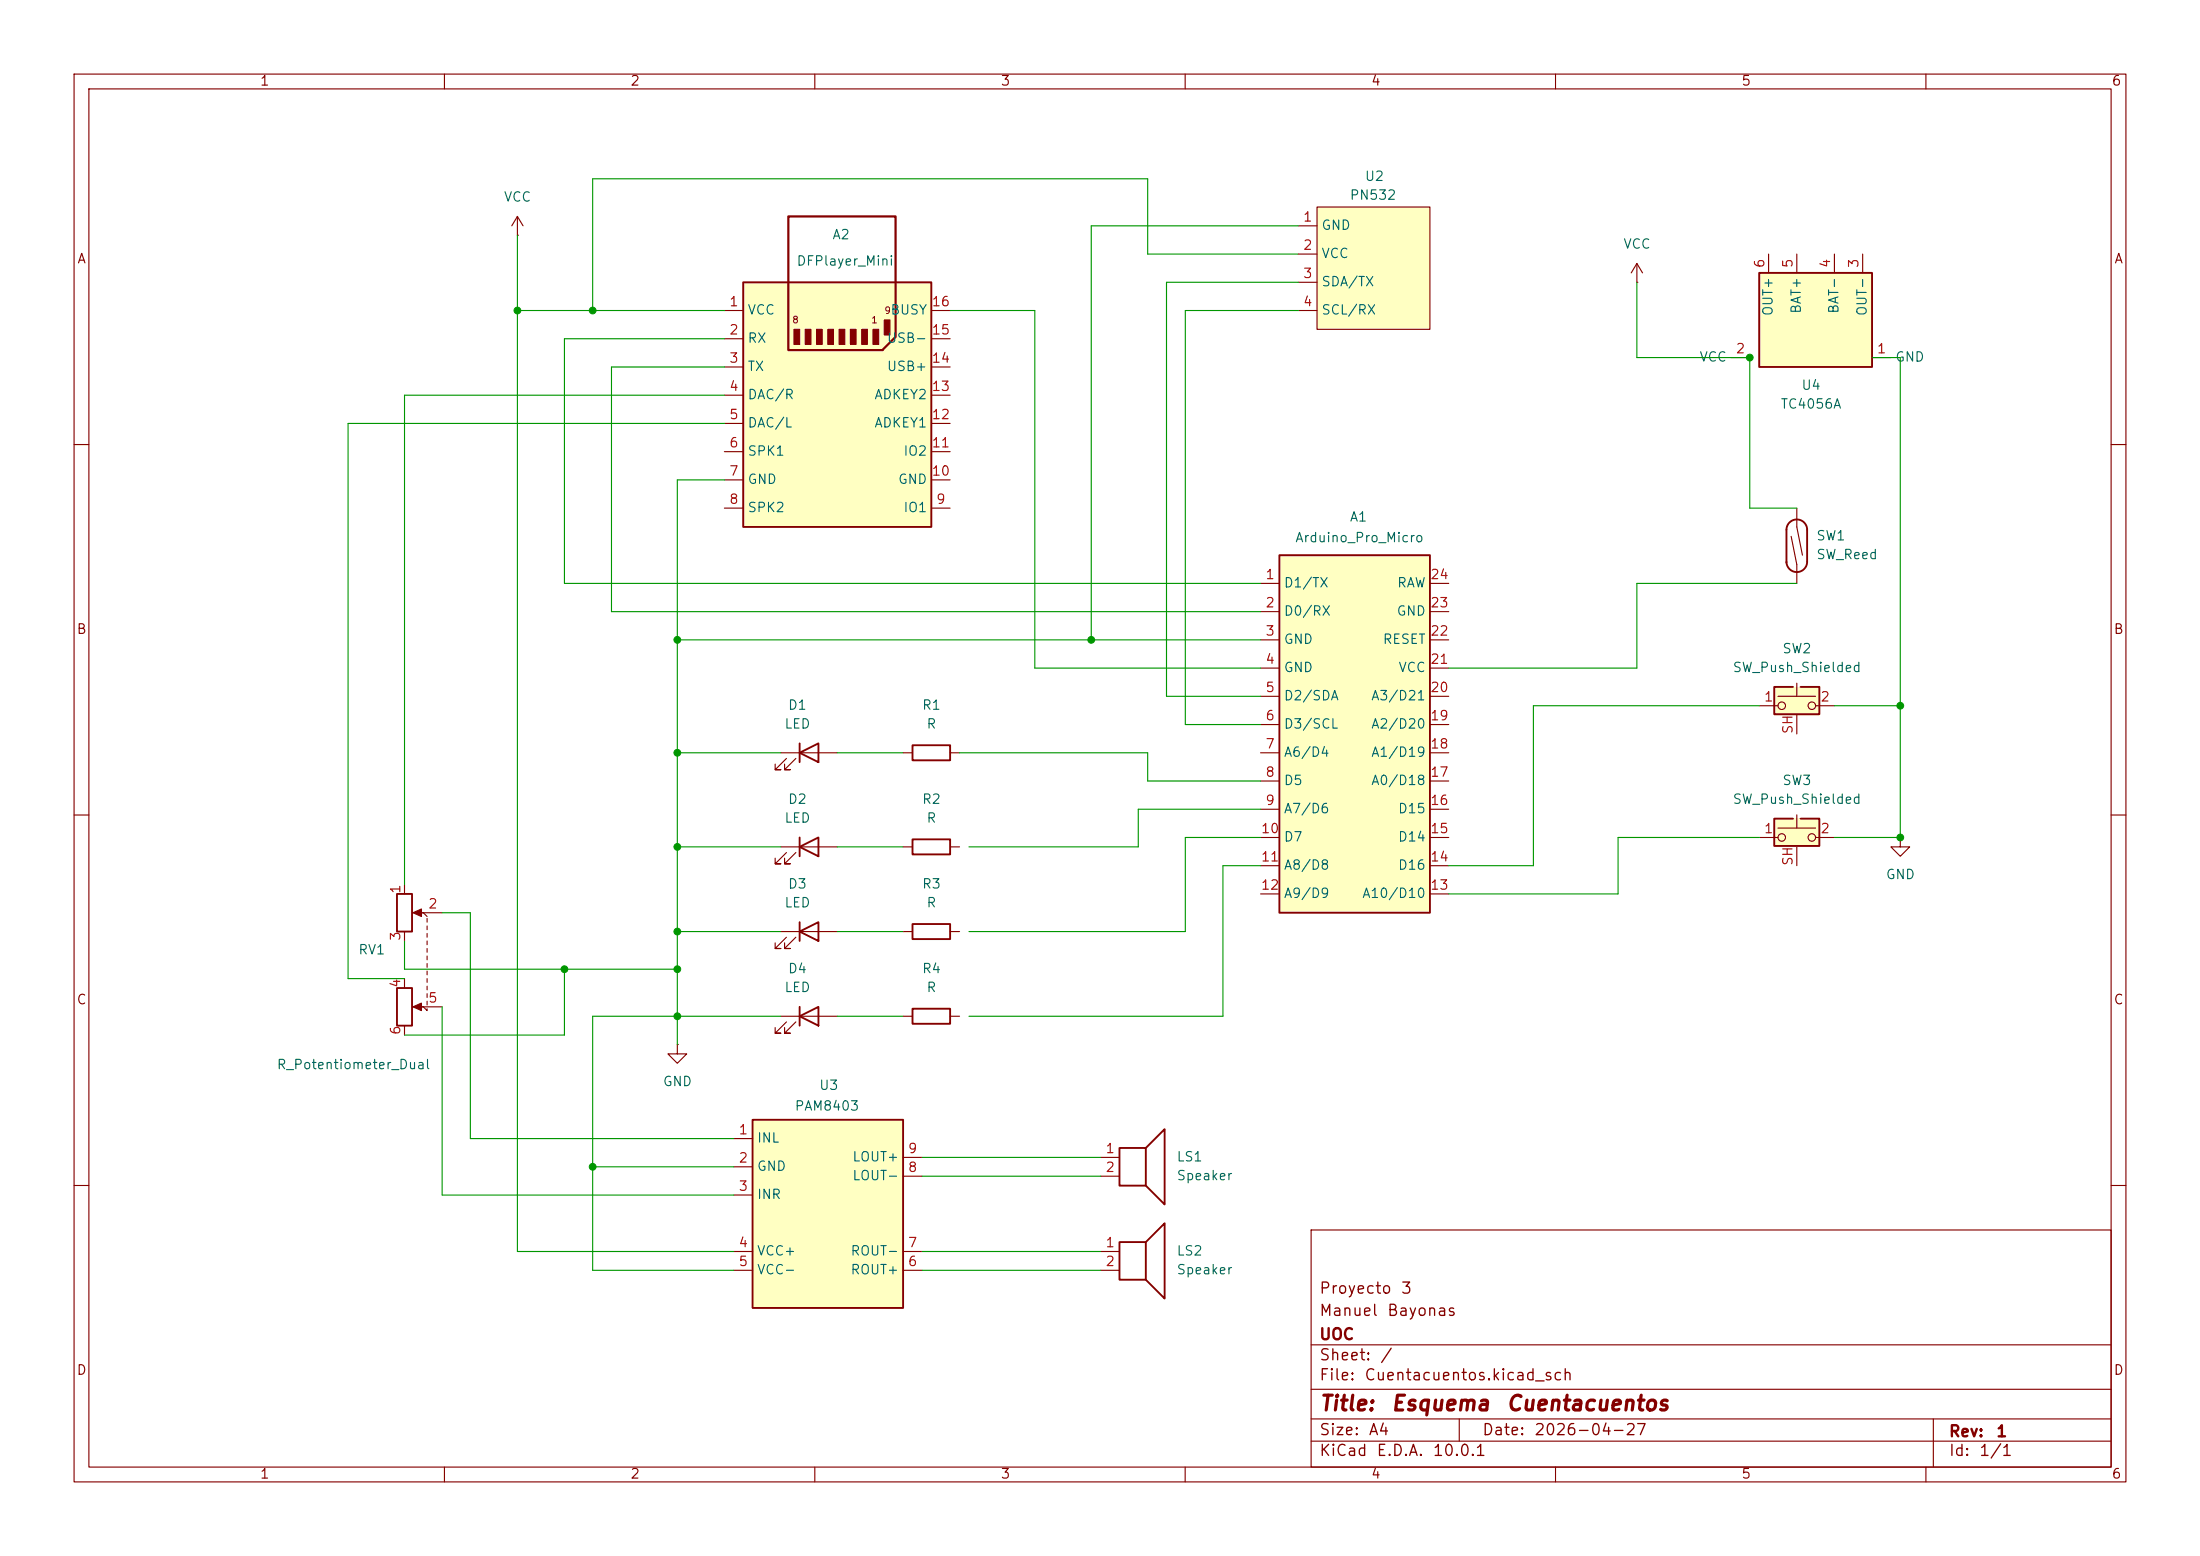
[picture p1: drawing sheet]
<svg xmlns="http://www.w3.org/2000/svg" width="297mm" height="210mm" viewBox="0 0 297 210" stroke-linecap="round" stroke-linejoin="round" font-family="sans-serif">
<g fill="none" stroke="#840000" stroke-width=".15">
<path d="M10 10h277v190h-277zM12 12h273v186h-273zM60 10v2M110 10v2M160 10v2M210 10v2M260 10v2M10 60h2M285 60h2M10 110h2M54.6 119.4v1.3M105.4 101.6h7.6"/>
<path d="M105.4 114.3h7.6M106.2 102.4l-1.6 1.5h.8h-.8v-.8M106.2 115.1l-1.6 1.5h.8h-.8v-.8M107.4 102.4l-1.5 1.5h.8h-.8v-.8M107.4 115.1l-1.5 1.5h.8h-.8v-.8M121.9 114.3h1.3M128.3 114.3h1.2M285 110h2M54.6 125.7v1.3M54.6 132.1v1.3M54.6 138.4v1.3M56.1 123.2h3.6"/>
<path d="M56.1 135.9h3.6M57.1 135.9l.6 .5v-.3M57.1 123.2l.6 .5M57.7 124v.5M57.7 125v.5M57.7 126v.5M57.7 127v.5M57.7 128v.5M57.7 129v.5M57.7 130v.6M57.7 131.1v.5M57.7 132.1v.5"/>
<path d="M57.7 133.1v.5M57.7 134.1v.5M57.7 135.1v.5M105.4 137.2h7.6M105.4 125.7h7.6M106.2 137.9l-1.6 1.5h.8h-.8v-.7M106.2 126.5l-1.6 1.5h.8h-.8v-.7M107.4 137.9l-1.5 1.5h.8h-.8v-.7M107.4 126.5l-1.5 1.5h.8h-.8v-.7M121.9 125.7h1.3M128.3 125.7h1.2M148.6 156.2h2.5"/>
<path d="M148.6 158.8h2.5M10 160h2M148.6 168.9h2.5M148.6 171.5h2.5M177 166h108v32h-108zM285 160h2M60 198v2M110 198v2M160 198v2M177 194.5h108M177 191.5h108M177 187.5h108"/>
<path d="M177 181.5h108M197 191.5v3M210 198v2M260 198v2M261 191.5v6.5"/>
</g>
<g fill="none" stroke="#840000" stroke-width=".25">
<path d="M107.9 101.6l2.6-1.3v2.6zM107.9 114.3l2.6-1.3v2.6zM107.9 100.3v2.6M107.9 113v2.6M123.2 113.3h5.1v2h-5.1zM53.6 120.7h2v5h-2zM53.6 133.4h2v5h-2zM107.9 137.2l2.6-1.3v2.5zM107.9 125.7l2.6-1.2v2.5zM107.9 124.5v2.5M107.9 135.9v2.5M123.2 124.7h5.1v2h-5.1z"/>
<path d="M151.1 154.9h3.6v5.1h-3.6zM154.7 154.9l2.5-2.5v10.2l-2.5-2.6M151.1 167.6h3.6v5.1h-3.6zM154.7 167.6l2.5-2.5v10.2l-2.5-2.6"/>
</g>
<g fill="#840000" stroke="#840000" stroke-width=".15">
<path d="M55.8 123.2l1.1-.5v1z"/>
<path d="M55.8 135.9l1.1-.5v1z"/>
</g>
<path d="M101.6 151.1h20.3v25.4h-20.3z" fill="#ffffc2"/>
<path d="M123.2 100.6h5.1v2h-5.1zM123.2 136.1h5.1v2.1h-5.1zM101.6 151.1h20.3v25.4h-20.3z" fill="none" stroke="#840000" stroke-width=".25"/>
<g fill="none" stroke="#840000" stroke-width=".15">
<path d="M121.9 101.6h1.3M128.3 101.6h1.2M121.9 137.2h1.3M128.3 137.2h1.2M91.4 141v1.2h1.3l-1.3 1.3-1.2-1.3h1.2M91.4 141h.1M99.1 153.7h2.5M99.1 157.5h2.5M121.9 158.8h2.6M121.9 156.2h2.6M99.1 161.3h2.5M99.1 168.9h2.5"/>
<path d="M99.1 171.5h2.5M121.9 168.9h2.6M121.9 171.5h2.6"/>
</g>
<path d="M172.7 74.9h20.3v48.3h-20.3z" fill="#ffffc2"/>
<path d="M172.7 74.9h20.3v48.3h-20.3z" fill="none" stroke="#840000" stroke-width=".25"/>
<g fill="none" stroke="#840000" stroke-width=".15">
<path d="M170.2 78.7h2.5M193 78.7h2.6M170.2 82.6h2.5M170.2 86.4h2.5M170.2 90.2h2.5M170.2 94h2.5M170.2 97.8h2.5M193 82.6h2.6M193 86.4h2.6M193 90.2h2.6M193 94h2.6M193 97.8h2.6"/>
<path d="M170.2 101.6h2.5M170.2 105.4h2.5M170.2 109.2h2.5M170.2 113h2.5M170.2 116.8h2.5M193 101.6h2.6M193 105.4h2.6M193 109.2h2.6M193 113h2.6M193 116.8h2.6M170.2 120.7h2.5M193 120.7h2.6"/>
</g>
<path d="M177.8 27.9h15.2v16.6h-15.2z" fill="#ffffc2"/>
<path d="M175.3 30.5h2.5M175.3 34.3h2.5M175.3 38.1h2.5M177.8 27.9h15.2v16.6h-15.2zM175.3 41.9h2.5" fill="none" stroke="#840000" stroke-width=".15"/>
<path d="M237.5 36.8h15.2v12.7h-15.2z" fill="#ffffc2"/>
<path d="M237.5 36.8h15.2v12.7h-15.2z" fill="none" stroke="#840000" stroke-width=".25"/>
<path d="M238.8 34.3v2.5M242.6 34.3v2.5M247.6 34.3v2.5M251.5 34.3v2.5M233.7 48.3h2.5M252.7 48.3h2.6" fill="none" stroke="#840000" stroke-width=".15"/>
<path d="M100.3 38.1h25.4v33h-25.4z" fill="#ffffc2"/>
<g fill="#840000" stroke="#840000" stroke-width=".15">
<path d="M107.2 44.5h.7v2h-.7z"/>
<path d="M108.7 44.5h.8v2h-.8z"/>
<path d="M110.2 44.5h.8v2h-.8z"/>
<path d="M111.8 44.5h.7v2h-.7z"/>
<path d="M113.3 44.5h.7v2h-.7z"/>
<path d="M114.8 44.5h.8v2h-.8z"/>
<path d="M116.3 44.5h.8v2h-.8z"/>
<path d="M117.9 44.5h.7v2h-.7z"/>
<path d="M119.4 43.2h.7v2h-.7z"/>
</g>
<path d="M100.3 38.1h25.4v33h-25.4z" fill="none" stroke="#840000" stroke-width=".25"/>
<path d="M106.4 29.2h14.5v16.3l-1.8 1.7h-12.7z" fill="none" stroke="#840000" stroke-width=".3"/>
<g fill="none" stroke="#840000" stroke-width=".15">
<path d="M69.8 31.8h.1M69.8 29.2l-.7 1.3M69.8 29.2l.8 1.3M69.8 29.2v2.6M97.8 41.9h2.5M97.8 45.7h2.5M97.8 49.5h2.5M97.8 53.3h2.5M97.8 57.2h2.5M125.7 41.9h2.6M125.7 45.7h2.6M125.7 49.5h2.6"/>
<path d="M125.7 53.3h2.6M125.7 57.2h2.6M97.8 61h2.5M97.8 64.8h2.5M97.8 68.6h2.5M125.7 61h2.6M125.7 64.8h2.6M125.7 68.6h2.6"/>
</g>
<path d="M239.5 110.5h6.1v3.8h-6.1z" fill="#ffffc2"/>
<g fill="none" stroke="#840000" stroke-width=".15">
<path d="M237.5 113h2.5M240 111.8h5.1M242.6 110v1.8M242.6 114.3v2.5M245.1 113h2.5"/>
<circle cx="240.5" cy="113" r=".51"/>
<circle cx="244.6" cy="113" r=".51"/>
</g>
<path d="M242.1 110.5h-2.6v3.7h6.1v-3.7h-2.5" fill="none" stroke="#840000" stroke-width=".25"/>
<path d="M239.5 92.7h6.1v3.8h-6.1z" fill="#ffffc2"/>
<g fill="none" stroke="#840000" stroke-width=".15">
<path d="M221 38.1h.1M221 35.6l-.8 1.2M221 35.6l.7 1.2M221 35.6v2.5M241.8 72.4l.8 3.8v2.5M242.6 68.6v2.5l.7 3.8M237.5 95.3h2.5M240 94h5.1M242.6 92.2v1.8M242.6 96.5v2.6M245.1 95.3h2.5M256.5 113v1.3h1.3l-1.3 1.3-1.2-1.3h1.2"/>
<path d="M256.5 113h.1"/>
<circle cx="240.5" cy="95.3" r=".51"/>
<circle cx="244.6" cy="95.3" r=".51"/>
</g>
<path d="M241.2 75.8a1.4 1.4 0 0 0 1.4 1.4 1.4 1.4 0 0 0 1.4-1.4v-4.3a1.4 1.4 0 0 0-1.4-1.4 1.4 1.4 0 0 0-1.4 1.4v4.4M242.1 92.7h-2.6v3.7h6.1v-3.7h-2.5" fill="none" stroke="#840000" stroke-width=".25"/>
<g fill="none" stroke="#009600" stroke-width=".15">
<path d="M69.8 31.8v137.1h29.3M175.3 34.3h-20.4v-10.2h-74.9v17.8M175.3 38.1h-17.8v55.9h12.7M175.3 30.5h-28v55.9M221 38.1v10.2h15.2v20.3h6.4M69.8 41.9h28M97.8 57.2h-50.8v74.9h7.6M97.8 45.7h-21.6v33h94M97.8 53.3h-43.2v66.1M97.8 49.5h-15.3v33.1h87.7M128.3 41.9h11.4v48.3h30.5M175.3 41.9h-15.3v55.9h10.2"/>
<path d="M252.7 48.3h3.8v64.7h-8.9M97.8 64.8h-6.4v76.2M242.6 78.7h-21.6v11.5h-25.4M91.4 86.4h78.8M237.5 95.3h-30.5v21.5h-11.4M247.6 95.3h8.9M91.4 114.3h14M91.4 101.6h14M113 114.3h8.9M113 101.6h8.9M129.5 101.6h25.4v3.8h15.3M170.2 109.2h-16.5v5.1h-22.9"/>
<path d="M170.2 113h-10.2v12.7h-29.2M170.2 116.8h-5.1v20.4h-34.3M237.5 113h-19.1v7.7h-22.8M54.6 127v3.8h36.8M59.7 135.9v25.4h39.4M59.7 123.2h3.8v30.5h35.6M76.2 130.8v8.9h-21.6M91.4 125.7h14M105.4 137.2h-25.4v34.3h19.1M113 125.7h8.9M113 137.2h8.9M80 157.5h19.1"/>
<path d="M124.5 156.2h24.1M124.5 158.8h24.1M124.5 168.9h24.1M124.5 171.5h24.1"/>
</g>
<g fill="#009600" stroke="#009600" stroke-width=".14">
<circle cx="80" cy="157.5" r=".46"/>
<circle cx="91.4" cy="101.6" r=".46"/>
<circle cx="91.4" cy="114.3" r=".46"/>
<circle cx="91.4" cy="86.4" r=".46"/>
<circle cx="147.3" cy="86.4" r=".46"/>
<circle cx="76.2" cy="130.8" r=".46"/>
<circle cx="91.4" cy="130.8" r=".46"/>
<circle cx="91.4" cy="125.7" r=".46"/>
<circle cx="91.4" cy="137.2" r=".46"/>
<circle cx="69.8" cy="41.9" r=".46"/>
<circle cx="80" cy="41.9" r=".46"/>
<circle cx="256.5" cy="95.3" r=".46"/>
<circle cx="256.5" cy="113" r=".46"/>
<circle cx="236.2" cy="48.3" r=".46"/>
</g>
<g font-size="2" fill="#840000">
<text x="178" y="190.9">Title:</text>
<text x="187.7" y="190.9">Esquema</text>
<text x="203.2" y="190.9">Cuentacuentos</text>
</g>
<g font-size="1.5" fill="#840000">
<text x="178" y="178">Manuel</text>
<text x="178" y="175">Proyecto</text>
<text x="187.2" y="178">Bayonas</text>
<text x="189" y="175">3</text>
<text x="178" y="184">Sheet:</text>
<text x="178" y="181.2">UOC</text>
<text x="186.2" y="184">/</text>
<text x="178" y="186.7">File:</text>
<text x="184.1" y="186.7">Cuentacuentos.kicad_sch</text>
<text x="178" y="196.9">KiCad</text>
<text x="178" y="194.1">Size:</text>
<text x="184.7" y="194.1">A4</text>
<text x="185.7" y="196.9">E.D.A.</text>
<text x="193.3" y="196.9">10.0.1</text>
<text x="200" y="194.1">Date:</text>
<text x="207" y="194.1">2026-04-27</text>
<text x="263" y="194.3">Rev:</text>
<text x="263" y="196.9">Id:</text>
<text x="267.1" y="196.9">1/1</text>
<text x="269.4" y="194.3">1</text>
</g>
<g font-size="1.3" fill="#840000">
<text x="35" y="11.9">1</text>
<text x="85" y="11.9">2</text>
<text x="135" y="11.9">3</text>
<text x="185" y="11.9">4</text>
<text x="235" y="11.9">5</text>
<text x="285" y="11.9">6</text>
<text x="10.3" y="35.9">A</text>
<text x="285.3" y="35.9">A</text>
<text x="10.3" y="85.9">B</text>
<text x="285.3" y="85.9">B</text>
<text x="10.3" y="135.9">C</text>
<text x="285.3" y="135.9">C</text>
<text x="10.3" y="185.9">D</text>
<text x="285.3" y="185.9">D</text>
<text x="35" y="199.9">1</text>
<text x="85" y="199.9">2</text>
<text x="135" y="199.9">3</text>
<text x="185" y="199.9">4</text>
<text x="235" y="199.9">5</text>
<text x="285" y="199.9">6</text>
</g>
<g font-size="1.3" fill="#006464">
<text x="67.9" y="27.5">VCC</text>
<text x="182.1" y="27.3">PN532</text>
<text x="184.2" y="24.7">U2</text>
<text x="112.3" y="32.6">A2</text>
<text x="178.3" y="31.3">GND</text>
<text x="178.3" y="35.2">VCC</text>
<text x="219.1" y="33.9">VCC</text>
<text x="107.5" y="36.2">DFPlayer_Mini</text>
<text x="178.3" y="39">SDA/TX</text>
<text x="100.8" y="42.8">VCC</text>
<text x="100.8" y="46.6">RX</text>
<text x="119.6" y="46.6">USB-</text>
<text x="120.1" y="42.8">BUSY</text>
<text x="178.3" y="42.8">SCL/RX</text>
<text x="239.6" y="42.7" transform="rotate(-90 239.6 42.7)">OUT+</text>
<text x="243.4" y="42.4" transform="rotate(-90 243.4 42.4)">BAT+</text>
<text x="248.5" y="42.4" transform="rotate(-90 248.5 42.4)">BAT-</text>
<text x="252.3" y="42.7" transform="rotate(-90 252.3 42.7)">OUT-</text>
<text x="100.8" y="50.4">TX</text>
<text x="119.6" y="50.4">USB+</text>
<text x="229.3" y="49.1">VCC</text>
<text x="243.1" y="52.9">U4</text>
<text x="255.8" y="49.1">GND</text>
<text x="100.8" y="54.2">DAC/R</text>
<text x="100.8" y="58">DAC/L</text>
<text x="117.9" y="58">ADKEY1</text>
<text x="117.9" y="54.2">ADKEY2</text>
<text x="240.3" y="55.5">TC4056A</text>
<text x="100.8" y="61.8">SPK1</text>
<text x="100.8" y="65.6">GND</text>
<text x="121.1" y="65.6">GND</text>
<text x="121.9" y="61.8">IO2</text>
<text x="100.8" y="69.4">SPK2</text>
<text x="121.9" y="69.4">IO1</text>
<text x="182.1" y="70.7">A1</text>
<text x="174.8" y="73.5">Arduino_Pro_Micro</text>
<text x="245.1" y="75.8">SW_Reed</text>
<text x="245.1" y="73.3">SW1</text>
<text x="173.2" y="79.6">D1/TX</text>
<text x="173.2" y="83.4">D0/RX</text>
<text x="188.5" y="83.4">GND</text>
<text x="188.5" y="79.6">RAW</text>
<text x="173.2" y="87.2">GND</text>
<text x="186.6" y="87.2">RESET</text>
<text x="240.5" y="88.5">SW2</text>
<text x="173.2" y="91">GND</text>
<text x="173.2" y="94.8">D2/SDA</text>
<text x="185" y="94.8">A3/D21</text>
<text x="188.7" y="91">VCC</text>
<text x="233.8" y="91">SW_Push_Shielded</text>
<text x="105.8" y="98.7">LED</text>
<text x="106.3" y="96.1">D1</text>
<text x="124.4" y="96.1">R1</text>
<text x="125" y="98.7">R</text>
<text x="173.2" y="98.7">D3/SCL</text>
<text x="185" y="98.7">A2/D20</text>
<text x="173.2" y="102.5">A6/D4</text>
<text x="173.2" y="106.3">D5</text>
<text x="185" y="106.3">A0/D18</text>
<text x="185" y="102.5">A1/D19</text>
<text x="240.5" y="106.3">SW3</text>
<text x="105.8" y="111.4">LED</text>
<text x="106.3" y="108.8">D2</text>
<text x="124.4" y="108.8">R2</text>
<text x="125" y="111.4">R</text>
<text x="173.2" y="110.1">A7/D6</text>
<text x="173.2" y="113.9">D7</text>
<text x="188.6" y="113.9">D14</text>
<text x="188.6" y="110.1">D15</text>
<text x="233.8" y="108.8">SW_Push_Shielded</text>
<text x="173.2" y="117.7">A8/D8</text>
<text x="188.6" y="117.7">D16</text>
<text x="254.5" y="119">GND</text>
<text x="105.8" y="122.8">LED</text>
<text x="106.3" y="120.2">D3</text>
<text x="124.4" y="120.2">R3</text>
<text x="125" y="122.8">R</text>
<text x="173.2" y="121.5">A9/D9</text>
<text x="183.8" y="121.5">A10/D10</text>
<text x="48.3" y="129.1">RV1</text>
<text x="106.3" y="131.7">D4</text>
<text x="124.4" y="131.7">R4</text>
<text x="105.8" y="134.2">LED</text>
<text x="125" y="134.2">R</text>
<text x="37.3" y="144.6">R_Potentiometer_Dual</text>
<text x="89.4" y="146.9">GND</text>
<text x="110.5" y="147.4">U3</text>
<text x="102.1" y="154.5">INL</text>
<text x="107.2" y="150.2">PAM8403</text>
<text x="102.1" y="158.3">GND</text>
<text x="115" y="159.6">LOUT-</text>
<text x="115" y="157.1">LOUT+</text>
<text x="158.8" y="157.1">LS1</text>
<text x="158.8" y="159.6">Speaker</text>
<text x="102.1" y="162.2">INR</text>
<text x="102.1" y="169.8">VCC+</text>
<text x="102.1" y="172.3">VCC-</text>
<text x="114.7" y="172.3">ROUT+</text>
<text x="114.7" y="169.8">ROUT-</text>
<text x="158.8" y="169.8">LS2</text>
<text x="158.8" y="172.3">Speaker</text>
</g>
<g font-size="1.3" fill="#a90000">
<text x="175.8" y="30.2">1</text>
<text x="175.8" y="34">2</text>
<text x="98.4" y="41.7">1</text>
<text x="125.7" y="41.7">16</text>
<text x="175.8" y="37.8">3</text>
<text x="175.8" y="41.7">4</text>
<text x="238.5" y="36.3" transform="rotate(-90 238.5 36.3)">6</text>
<text x="242.3" y="36.3" transform="rotate(-90 242.3 36.3)">5</text>
<text x="247.4" y="36.3" transform="rotate(-90 247.4 36.3)">4</text>
<text x="251.2" y="36.3" transform="rotate(-90 251.2 36.3)">3</text>
<text x="98.4" y="45.5">2</text>
<text x="125.7" y="45.5">15</text>
<text x="98.4" y="49.3">3</text>
<text x="98.4" y="53.1">4</text>
<text x="125.7" y="53.1">13</text>
<text x="125.7" y="49.3">14</text>
<text x="234.2" y="48">2</text>
<text x="253.3" y="48">1</text>
<text x="98.4" y="56.9">5</text>
<text x="125.7" y="56.9">12</text>
<text x="98.4" y="60.7">6</text>
<text x="98.4" y="64.5">7</text>
<text x="125.7" y="64.5">10</text>
<text x="125.7" y="60.7">11</text>
<text x="98.4" y="68.3">8</text>
<text x="126.3" y="68.3">9</text>
<text x="170.7" y="78.5">1</text>
<text x="170.7" y="82.3">2</text>
<text x="193" y="82.3">23</text>
<text x="193" y="78.5">24</text>
<text x="170.7" y="86.1">3</text>
<text x="170.7" y="89.9">4</text>
<text x="193" y="89.9">21</text>
<text x="193" y="86.1">22</text>
<text x="170.7" y="93.7">5</text>
<text x="193" y="93.7">20</text>
<text x="238.1" y="95">1</text>
<text x="245.7" y="95">2</text>
<text x="170.7" y="97.5">6</text>
<text x="170.7" y="101.3">7</text>
<text x="193" y="101.3">18</text>
<text x="193" y="97.5">19</text>
<text x="242.3" y="99.2" transform="rotate(-90 242.3 99.2)">SH</text>
<text x="170.7" y="105.2">8</text>
<text x="193" y="105.2">17</text>
<text x="170.1" y="112.8">10</text>
<text x="170.7" y="109">9</text>
<text x="193" y="112.8">15</text>
<text x="193" y="109">16</text>
<text x="238.1" y="112.8">1</text>
<text x="245.7" y="112.8">2</text>
<text x="170.1" y="116.6">11</text>
<text x="193" y="116.6">14</text>
<text x="242.3" y="116.9" transform="rotate(-90 242.3 116.9)">SH</text>
<text x="54.4" y="120.7" transform="rotate(-90 54.4 120.7)">1</text>
<text x="57.7" y="122.9">2</text>
<text x="170.1" y="120.4">12</text>
<text x="193" y="120.4">13</text>
<text x="54.4" y="127.1" transform="rotate(-90 54.4 127.1)">3</text>
<text x="54.4" y="133.4" transform="rotate(-90 54.4 133.4)">4</text>
<text x="57.7" y="135.6">5</text>
<text x="54.4" y="139.8" transform="rotate(-90 54.4 139.8)">6</text>
<text x="99.6" y="153.4">1</text>
<text x="122.5" y="156">9</text>
<text x="149.2" y="156">1</text>
<text x="99.6" y="157.2">2</text>
<text x="99.6" y="161">3</text>
<text x="122.5" y="158.5">8</text>
<text x="149.2" y="158.5">2</text>
<text x="99.6" y="168.7">4</text>
<text x="99.6" y="171.2">5</text>
<text x="122.5" y="171.2">6</text>
<text x="122.5" y="168.7">7</text>
<text x="149.2" y="168.7">1</text>
<text x="149.2" y="171.2">2</text>
</g>
<g font-size=".9" fill="#840000">
<text x="106.9" y="43.9">8</text>
<text x="117.5" y="43.9">1</text>
<text x="119.3" y="42.6">9</text>
</g>
</svg>
